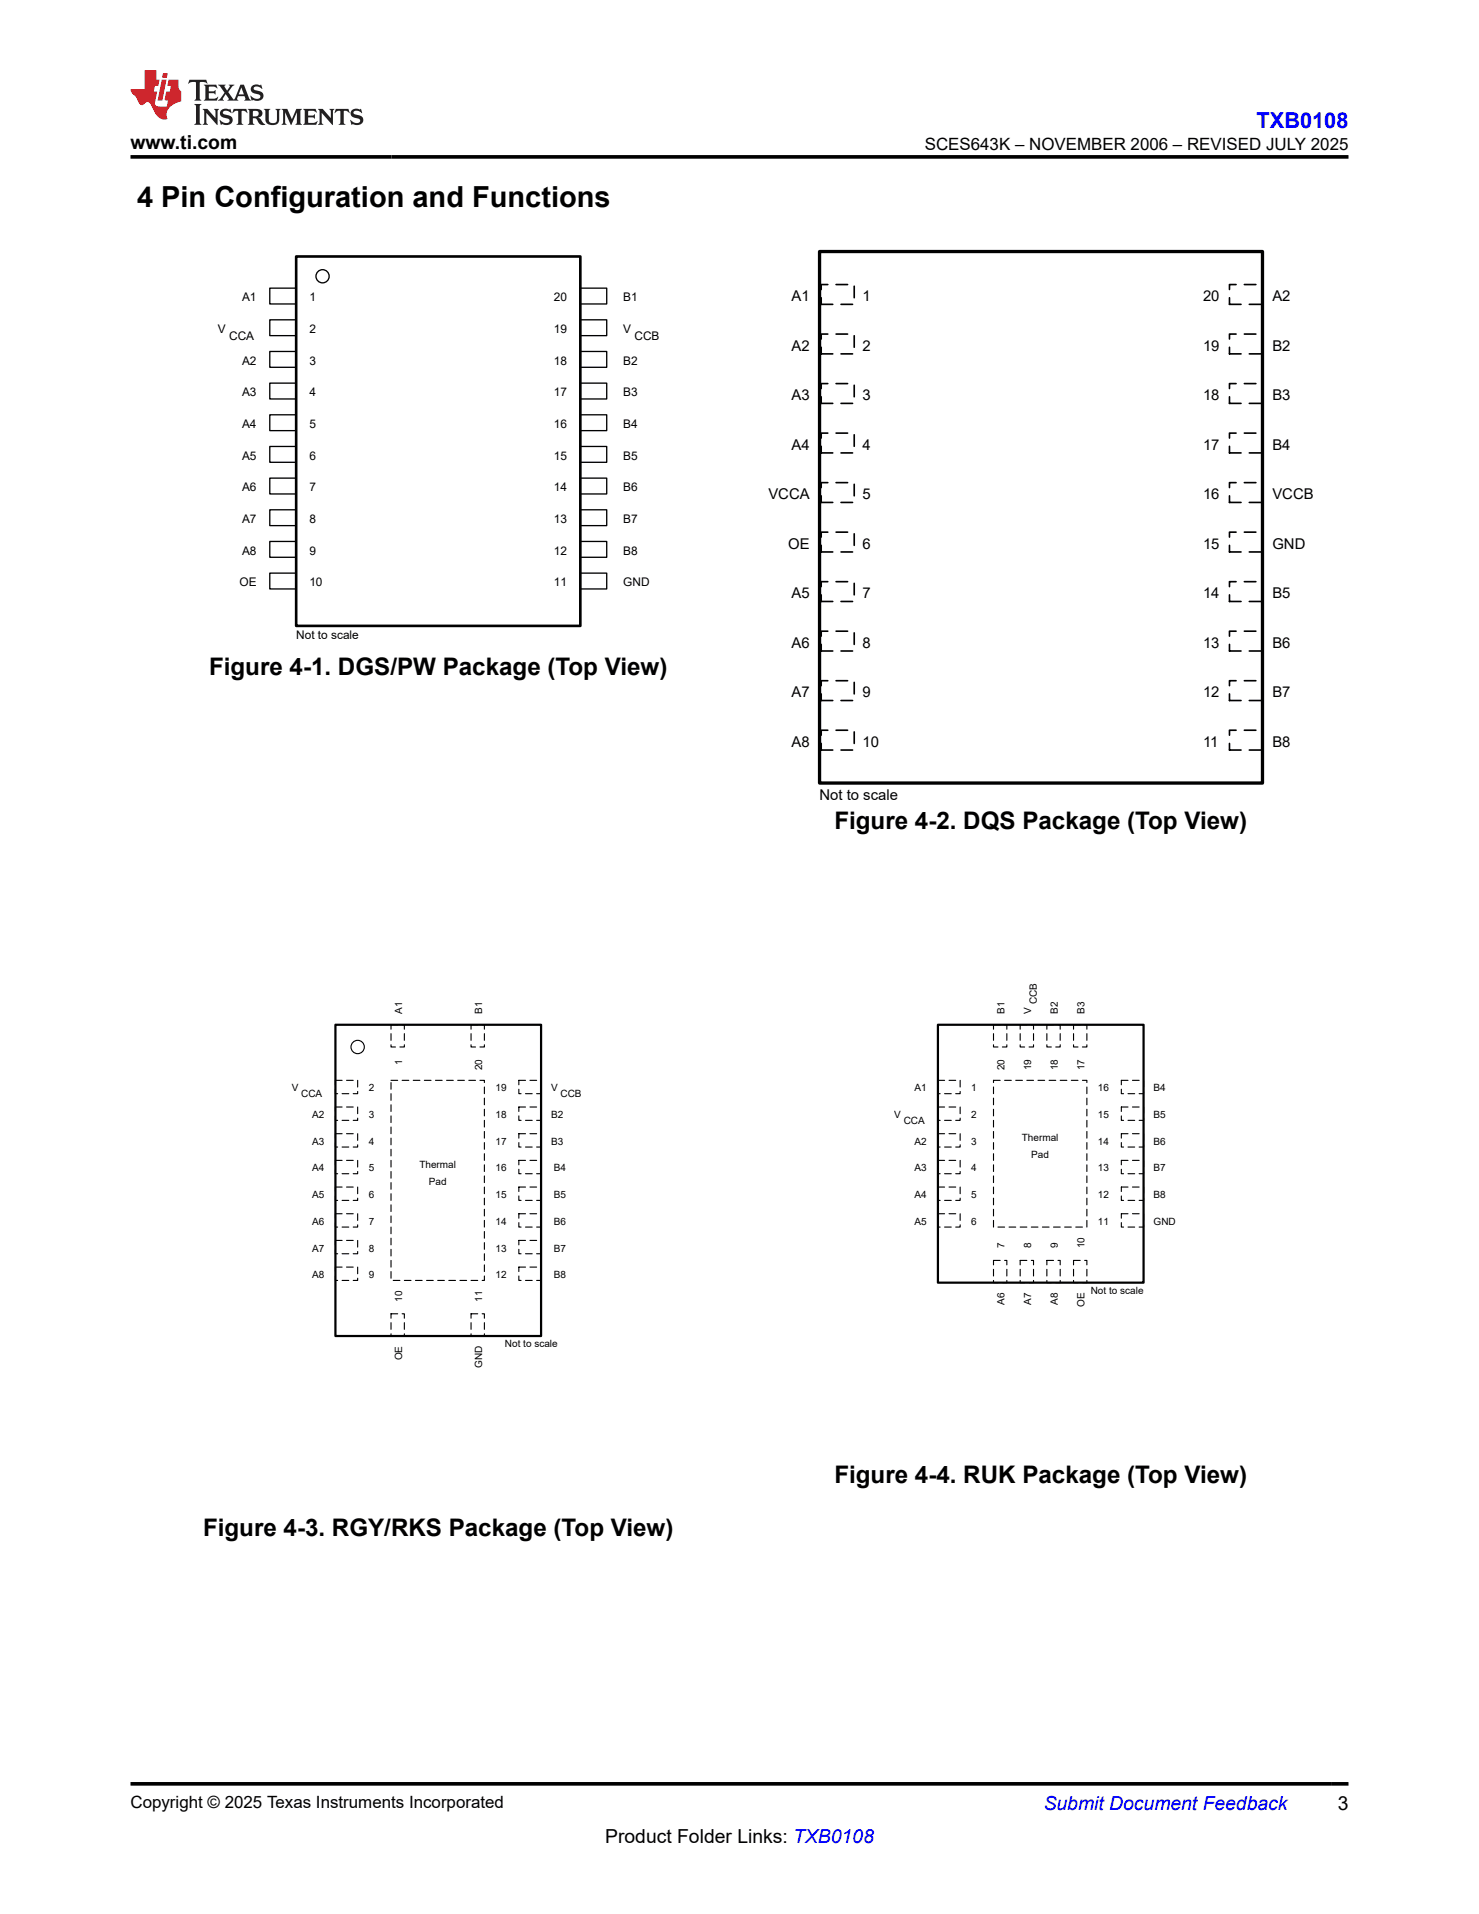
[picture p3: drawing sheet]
<svg xmlns="http://www.w3.org/2000/svg" width="216mm" height="279mm" viewBox="0 0 216 279" stroke-linecap="round" stroke-linejoin="round" font-family="sans-serif">
<path d="M39.4 42.1h3.8v2.3h-3.8z" fill="none" stroke="#000" stroke-width=".19"/>
<path d="M84.7 42.1h3.9v2.3h-3.9z" fill="#fff"/>
<path d="M84.7 42.1h3.9v2.3h-3.9z" fill="none" stroke="#000" stroke-width=".19"/>
<path d="M39.4 46.7h3.8v2.3h-3.8z" fill="#fff"/>
<path d="M39.4 46.7h3.8v2.3h-3.8z" fill="none" stroke="#000" stroke-width=".19"/>
<path d="M84.7 46.7h3.9v2.3h-3.9z" fill="#fff"/>
<path d="M84.7 46.7h3.9v2.3h-3.9z" fill="none" stroke="#000" stroke-width=".19"/>
<path d="M39.4 51.3h3.8v2.3h-3.8z" fill="#fff"/>
<path d="M39.4 51.3h3.8v2.3h-3.8z" fill="none" stroke="#000" stroke-width=".19"/>
<path d="M84.7 51.3h3.9v2.3h-3.9z" fill="#fff"/>
<path d="M84.7 51.3h3.9v2.3h-3.9z" fill="none" stroke="#000" stroke-width=".19"/>
<path d="M39.4 55.9h3.8v2.3h-3.8z" fill="#fff"/>
<path d="M39.4 55.9h3.8v2.3h-3.8z" fill="none" stroke="#000" stroke-width=".19"/>
<path d="M84.7 55.9h3.9v2.3h-3.9z" fill="#fff"/>
<path d="M84.7 55.9h3.9v2.3h-3.9z" fill="none" stroke="#000" stroke-width=".19"/>
<path d="M39.4 60.6h3.8v2.3h-3.8z" fill="#fff"/>
<path d="M39.4 60.6h3.8v2.3h-3.8z" fill="none" stroke="#000" stroke-width=".19"/>
<path d="M84.7 60.6h3.9v2.3h-3.9z" fill="#fff"/>
<path d="M84.7 60.6h3.9v2.3h-3.9z" fill="none" stroke="#000" stroke-width=".19"/>
<path d="M39.4 65.2h3.8v2.3h-3.8z" fill="#fff"/>
<path d="M39.4 65.2h3.8v2.3h-3.8z" fill="none" stroke="#000" stroke-width=".19"/>
<path d="M84.7 65.2h3.9v2.3h-3.9z" fill="#fff"/>
<path d="M84.7 65.2h3.9v2.3h-3.9z" fill="none" stroke="#000" stroke-width=".19"/>
<path d="M39.4 69.8h3.8v2.3h-3.8z" fill="#fff"/>
<path d="M39.4 69.8h3.8v2.3h-3.8z" fill="none" stroke="#000" stroke-width=".19"/>
<path d="M84.7 69.8h3.9v2.3h-3.9z" fill="#fff"/>
<path d="M84.7 69.8h3.9v2.3h-3.9z" fill="none" stroke="#000" stroke-width=".19"/>
<path d="M39.4 74.4h3.8v2.3h-3.8z" fill="#fff"/>
<path d="M39.4 74.4h3.8v2.3h-3.8z" fill="none" stroke="#000" stroke-width=".19"/>
<path d="M84.7 74.4h3.9v2.3h-3.9z" fill="#fff"/>
<path d="M84.7 74.4h3.9v2.3h-3.9z" fill="none" stroke="#000" stroke-width=".19"/>
<path d="M39.4 79h3.8v2.4h-3.8z" fill="#fff"/>
<path d="M39.4 79h3.8v2.4h-3.8z" fill="none" stroke="#000" stroke-width=".19"/>
<path d="M84.7 79h3.9v2.4h-3.9z" fill="#fff"/>
<path d="M84.7 79h3.9v2.4h-3.9z" fill="none" stroke="#000" stroke-width=".19"/>
<path d="M39.4 83.7h3.8v2.3h-3.8z" fill="#fff"/>
<path d="M39.4 83.7h3.8v2.3h-3.8z" fill="none" stroke="#000" stroke-width=".19"/>
<path d="M84.7 83.7h3.9v2.3h-3.9z" fill="#fff"/>
<g fill="none" stroke="#000" stroke-width=".19">
<path d="M84.7 83.7h3.9v2.3h-3.9z"/>
<circle cx="47.1" cy="40.3" r=".96"/>
</g>
<path d="M43.2 37.4h41.5v54h-41.5z" fill="none" stroke="#000" stroke-width=".39"/>
<path d="M119.9 41.5h4.8v2.9h-4.8z" fill-rule="evenodd" fill="#fff"/>
<path d="M119.9 41.5h4.8v2.9h-4.8z" fill="none" stroke="#000" stroke-width=".24" stroke-dasharray="1.7 1.2"/>
<path d="M179.5 41.5h4.8v2.9h-4.8z" fill-rule="evenodd" fill="#fff"/>
<path d="M179.5 41.5h4.8v2.9h-4.8z" fill="none" stroke="#000" stroke-width=".24" stroke-dasharray="1.7 1.2"/>
<path d="M119.9 48.8h4.8v2.9h-4.8z" fill-rule="evenodd" fill="#fff"/>
<path d="M119.9 48.8h4.8v2.9h-4.8z" fill="none" stroke="#000" stroke-width=".24" stroke-dasharray="1.7 1.2"/>
<path d="M179.5 48.8h4.8v2.9h-4.8z" fill-rule="evenodd" fill="#fff"/>
<path d="M179.5 48.8h4.8v2.9h-4.8z" fill="none" stroke="#000" stroke-width=".24" stroke-dasharray="1.7 1.2"/>
<path d="M119.9 56h4.8v2.9h-4.8z" fill-rule="evenodd" fill="#fff"/>
<path d="M119.9 56h4.8v2.9h-4.8z" fill="none" stroke="#000" stroke-width=".24" stroke-dasharray="1.7 1.2"/>
<path d="M179.5 56h4.8v2.9h-4.8z" fill-rule="evenodd" fill="#fff"/>
<path d="M179.5 56h4.8v2.9h-4.8z" fill="none" stroke="#000" stroke-width=".24" stroke-dasharray="1.7 1.2"/>
<path d="M119.9 63.2h4.8v2.9h-4.8z" fill-rule="evenodd" fill="#fff"/>
<path d="M119.9 63.2h4.8v2.9h-4.8z" fill="none" stroke="#000" stroke-width=".24" stroke-dasharray="1.7 1.2"/>
<path d="M179.5 63.2h4.8v2.9h-4.8z" fill-rule="evenodd" fill="#fff"/>
<path d="M179.5 63.2h4.8v2.9h-4.8z" fill="none" stroke="#000" stroke-width=".24" stroke-dasharray="1.7 1.2"/>
<path d="M119.9 70.5h4.8v2.8h-4.8z" fill-rule="evenodd" fill="#fff"/>
<path d="M119.9 70.5h4.8v2.8h-4.8z" fill="none" stroke="#000" stroke-width=".24" stroke-dasharray="1.7 1.2"/>
<path d="M179.5 70.5h4.8v2.8h-4.8z" fill-rule="evenodd" fill="#fff"/>
<path d="M179.5 70.5h4.8v2.8h-4.8z" fill="none" stroke="#000" stroke-width=".24" stroke-dasharray="1.7 1.2"/>
<path d="M119.9 77.7h4.8v2.9h-4.8z" fill-rule="evenodd" fill="#fff"/>
<path d="M119.9 77.7h4.8v2.9h-4.8z" fill="none" stroke="#000" stroke-width=".24" stroke-dasharray="1.7 1.2"/>
<path d="M179.5 77.7h4.8v2.9h-4.8z" fill-rule="evenodd" fill="#fff"/>
<path d="M179.5 77.7h4.8v2.9h-4.8z" fill="none" stroke="#000" stroke-width=".24" stroke-dasharray="1.7 1.2"/>
<path d="M119.9 84.9h4.8v2.9h-4.8z" fill-rule="evenodd" fill="#fff"/>
<path d="M119.9 84.9h4.8v2.9h-4.8z" fill="none" stroke="#000" stroke-width=".24" stroke-dasharray="1.7 1.2"/>
<path d="M179.5 84.9h4.8v2.9h-4.8z" fill-rule="evenodd" fill="#fff"/>
<path d="M179.5 84.9h4.8v2.9h-4.8z" fill="none" stroke="#000" stroke-width=".24" stroke-dasharray="1.7 1.2"/>
<path d="M119.9 92.1h4.8v2.9h-4.8z" fill-rule="evenodd" fill="#fff"/>
<path d="M119.9 92.1h4.8v2.9h-4.8z" fill="none" stroke="#000" stroke-width=".24" stroke-dasharray="1.7 1.2"/>
<path d="M179.5 92.1h4.8v2.9h-4.8z" fill-rule="evenodd" fill="#fff"/>
<path d="M179.5 92.1h4.8v2.9h-4.8z" fill="none" stroke="#000" stroke-width=".24" stroke-dasharray="1.7 1.2"/>
<path d="M119.9 99.4h4.8v2.9h-4.8z" fill-rule="evenodd" fill="#fff"/>
<path d="M119.9 99.4h4.8v2.9h-4.8z" fill="none" stroke="#000" stroke-width=".24" stroke-dasharray="1.7 1.2"/>
<path d="M179.5 99.4h4.8v2.9h-4.8z" fill-rule="evenodd" fill="#fff"/>
<path d="M179.5 99.4h4.8v2.9h-4.8z" fill="none" stroke="#000" stroke-width=".24" stroke-dasharray="1.7 1.2"/>
<path d="M119.9 106.6h4.8v2.9h-4.8z" fill-rule="evenodd" fill="#fff"/>
<path d="M119.9 106.6h4.8v2.9h-4.8z" fill="none" stroke="#000" stroke-width=".24" stroke-dasharray="1.7 1.2"/>
<path d="M179.5 106.6h4.8v2.9h-4.8z" fill-rule="evenodd" fill="#fff"/>
<path d="M179.5 106.6h4.8v2.9h-4.8z" fill="none" stroke="#000" stroke-width=".24" stroke-dasharray="1.7 1.2"/>
<path d="M119.6 36.7h64.7v77.6h-64.7z" fill="none" stroke="#000" stroke-width=".48"/>
<path d="M57.1 157.7h13.6v29.2h-13.6z" fill="none" stroke="#000" stroke-width=".16" stroke-dasharray="1 .6"/>
<path d="M49 157.7h3.2v2h-3.2z" fill="#fff"/>
<path d="M49 157.7h3.2v2h-3.2z" fill="none" stroke="#000" stroke-width=".16" stroke-dasharray="1 .6"/>
<path d="M49 161.6h3.2v1.9h-3.2z" fill="#fff"/>
<path d="M49 161.6h3.2v1.9h-3.2z" fill="none" stroke="#000" stroke-width=".16" stroke-dasharray="1 .6"/>
<path d="M49 165.5h3.2v1.9h-3.2z" fill="#fff"/>
<path d="M49 165.5h3.2v1.9h-3.2z" fill="none" stroke="#000" stroke-width=".16" stroke-dasharray="1 .6"/>
<path d="M49 169.4h3.2v1.9h-3.2z" fill="#fff"/>
<path d="M49 169.4h3.2v1.9h-3.2z" fill="none" stroke="#000" stroke-width=".16" stroke-dasharray="1 .6"/>
<path d="M49 173.3h3.2v1.9h-3.2z" fill="#fff"/>
<path d="M49 173.3h3.2v1.9h-3.2z" fill="none" stroke="#000" stroke-width=".16" stroke-dasharray="1 .6"/>
<path d="M49 177.2h3.2v1.9h-3.2z" fill="#fff"/>
<path d="M49 177.2h3.2v1.9h-3.2z" fill="none" stroke="#000" stroke-width=".16" stroke-dasharray="1 .6"/>
<path d="M49 181.1h3.2v1.9h-3.2z" fill="#fff"/>
<path d="M49 181.1h3.2v1.9h-3.2z" fill="none" stroke="#000" stroke-width=".16" stroke-dasharray="1 .6"/>
<path d="M49 185h3.2v1.9h-3.2z" fill="#fff"/>
<path d="M49 185h3.2v1.9h-3.2z" fill="none" stroke="#000" stroke-width=".16" stroke-dasharray="1 .6"/>
<path d="M57.1 191.8h1.9v3.2h-1.9z" fill="#fff"/>
<path d="M57.1 191.8h1.9v3.2h-1.9z" fill="none" stroke="#000" stroke-width=".16" stroke-dasharray="1 .6"/>
<path d="M68.8 191.8h1.9v3.2h-1.9z" fill="#fff"/>
<path d="M68.8 191.8h1.9v3.2h-1.9z" fill="none" stroke="#000" stroke-width=".16" stroke-dasharray="1 .6"/>
<path d="M75.7 185h3.3v1.9h-3.3z" fill="#fff"/>
<path d="M75.7 185h3.3v1.9h-3.3z" fill="none" stroke="#000" stroke-width=".16" stroke-dasharray="1 .6"/>
<path d="M75.7 181.1h3.3v1.9h-3.3z" fill="#fff"/>
<path d="M75.7 181.1h3.3v1.9h-3.3z" fill="none" stroke="#000" stroke-width=".16" stroke-dasharray="1 .6"/>
<path d="M75.7 177.2h3.3v1.9h-3.3z" fill="#fff"/>
<path d="M75.7 177.2h3.3v1.9h-3.3z" fill="none" stroke="#000" stroke-width=".16" stroke-dasharray="1 .6"/>
<path d="M75.7 173.3h3.3v1.9h-3.3z" fill="#fff"/>
<path d="M75.7 173.3h3.3v1.9h-3.3z" fill="none" stroke="#000" stroke-width=".16" stroke-dasharray="1 .6"/>
<path d="M75.7 169.4h3.3v1.9h-3.3z" fill="#fff"/>
<path d="M75.7 169.4h3.3v1.9h-3.3z" fill="none" stroke="#000" stroke-width=".16" stroke-dasharray="1 .6"/>
<path d="M75.7 165.5h3.3v1.9h-3.3z" fill="#fff"/>
<path d="M75.7 165.5h3.3v1.9h-3.3z" fill="none" stroke="#000" stroke-width=".16" stroke-dasharray="1 .6"/>
<path d="M75.7 161.6h3.3v1.9h-3.3z" fill="#fff"/>
<path d="M75.7 161.6h3.3v1.9h-3.3z" fill="none" stroke="#000" stroke-width=".16" stroke-dasharray="1 .6"/>
<path d="M75.7 157.7h3.3v2h-3.3z" fill="#fff"/>
<path d="M75.7 157.7h3.3v2h-3.3z" fill="none" stroke="#000" stroke-width=".16" stroke-dasharray="1 .6"/>
<path d="M68.8 149.6h1.9v3.2h-1.9z" fill="#fff"/>
<path d="M68.8 149.6h1.9v3.2h-1.9z" fill="none" stroke="#000" stroke-width=".16" stroke-dasharray="1 .6"/>
<path d="M57.1 149.6h1.9v3.2h-1.9z" fill="#fff"/>
<path d="M57.1 149.6h1.9v3.2h-1.9zM145 157.7h13.7v21.4h-13.7z" fill="none" stroke="#000" stroke-width=".16" stroke-dasharray="1 .6"/>
<circle cx="52.2" cy="152.8" r=".97" fill="none" stroke="#000" stroke-width=".16"/>
<path d="M49 149.6h30v45.4h-30z" fill="none" stroke="#000" stroke-width=".32"/>
<path d="M136.9 157.7h3.3v2h-3.3z" fill="#fff"/>
<path d="M136.9 157.7h3.3v2h-3.3z" fill="none" stroke="#000" stroke-width=".16" stroke-dasharray="1 .6"/>
<path d="M136.9 161.6h3.3v1.9h-3.3z" fill="#fff"/>
<path d="M136.9 161.6h3.3v1.9h-3.3z" fill="none" stroke="#000" stroke-width=".16" stroke-dasharray="1 .6"/>
<path d="M136.9 165.5h3.3v1.9h-3.3z" fill="#fff"/>
<path d="M136.9 165.5h3.3v1.9h-3.3z" fill="none" stroke="#000" stroke-width=".16" stroke-dasharray="1 .6"/>
<path d="M136.9 169.4h3.3v1.9h-3.3z" fill="#fff"/>
<path d="M136.9 169.4h3.3v1.9h-3.3z" fill="none" stroke="#000" stroke-width=".16" stroke-dasharray="1 .6"/>
<path d="M136.9 173.3h3.3v1.9h-3.3z" fill="#fff"/>
<path d="M136.9 173.3h3.3v1.9h-3.3z" fill="none" stroke="#000" stroke-width=".16" stroke-dasharray="1 .6"/>
<path d="M136.9 177.2h3.3v1.9h-3.3z" fill="#fff"/>
<path d="M136.9 177.2h3.3v1.9h-3.3z" fill="none" stroke="#000" stroke-width=".16" stroke-dasharray="1 .6"/>
<path d="M145 184h2v3.2h-2z" fill="#fff"/>
<path d="M145 184h2v3.2h-2z" fill="none" stroke="#000" stroke-width=".16" stroke-dasharray="1 .6"/>
<path d="M148.9 184h2v3.2h-2z" fill="#fff"/>
<path d="M148.9 184h2v3.2h-2z" fill="none" stroke="#000" stroke-width=".16" stroke-dasharray="1 .6"/>
<path d="M152.8 184h2v3.2h-2z" fill="#fff"/>
<path d="M152.8 184h2v3.2h-2z" fill="none" stroke="#000" stroke-width=".16" stroke-dasharray="1 .6"/>
<path d="M156.7 184h2v3.2h-2z" fill="#fff"/>
<path d="M156.7 184h2v3.2h-2z" fill="none" stroke="#000" stroke-width=".16" stroke-dasharray="1 .6"/>
<path d="M163.7 177.2h3.2v1.9h-3.2z" fill="#fff"/>
<path d="M163.7 177.2h3.2v1.9h-3.2z" fill="none" stroke="#000" stroke-width=".16" stroke-dasharray="1 .6"/>
<path d="M163.7 173.3h3.2v1.9h-3.2z" fill="#fff"/>
<path d="M163.7 173.3h3.2v1.9h-3.2z" fill="none" stroke="#000" stroke-width=".16" stroke-dasharray="1 .6"/>
<path d="M163.7 169.4h3.2v1.9h-3.2z" fill="#fff"/>
<path d="M163.7 169.4h3.2v1.9h-3.2z" fill="none" stroke="#000" stroke-width=".16" stroke-dasharray="1 .6"/>
<path d="M163.7 165.5h3.2v1.9h-3.2z" fill="#fff"/>
<path d="M163.7 165.5h3.2v1.9h-3.2z" fill="none" stroke="#000" stroke-width=".16" stroke-dasharray="1 .6"/>
<path d="M163.7 161.6h3.2v1.9h-3.2z" fill="#fff"/>
<path d="M163.7 161.6h3.2v1.9h-3.2z" fill="none" stroke="#000" stroke-width=".16" stroke-dasharray="1 .6"/>
<path d="M163.7 157.7h3.2v2h-3.2z" fill="#fff"/>
<path d="M163.7 157.7h3.2v2h-3.2z" fill="none" stroke="#000" stroke-width=".16" stroke-dasharray="1 .6"/>
<path d="M156.7 149.6h2v3.2h-2z" fill="#fff"/>
<path d="M156.7 149.6h2v3.2h-2z" fill="none" stroke="#000" stroke-width=".16" stroke-dasharray="1 .6"/>
<path d="M152.8 149.6h2v3.2h-2z" fill="#fff"/>
<path d="M152.8 149.6h2v3.2h-2z" fill="none" stroke="#000" stroke-width=".16" stroke-dasharray="1 .6"/>
<path d="M148.9 149.6h2v3.2h-2z" fill="#fff"/>
<path d="M148.9 149.6h2v3.2h-2z" fill="none" stroke="#000" stroke-width=".16" stroke-dasharray="1 .6"/>
<path d="M145 149.6h2v3.2h-2z" fill="#fff"/>
<path d="M145 149.6h2v3.2h-2z" fill="none" stroke="#000" stroke-width=".16" stroke-dasharray="1 .6"/>
<path d="M136.9 149.6h30v37.6h-30z" fill="none" stroke="#000" stroke-width=".32"/>
<path d="M27.7 11.6l-.2 .6a1.04 1.04 0 0 1 1.1-.2v2.3l-.2 .4h1l-.2-.4v-2.2a.65 .65 0 0 1 .9 0l.2 .1-.2-.6zM29.8 12.4l.2 .3v1.6l-.2 .4h1.9l.1-.6a1.17 1.17 0 0 1-1.3 .3v-.8h.6l.4 .2v-.7l-.4 .2h-.6v-.5l.2-.2a1.36 1.36 0 0 1 1.1 .3l-.2-.5zM31.8 12.4l1 1.1-.6 .8-.4 .4h.9l-.2-.2 .4-.8 .5 .8-.2 .2h1.6l-.2-.2 .1-.5h1l.1 .5-.1 .2h.9l-.2-.4-.8-1.9h-.5l-1 2.1-.8-1.1 .9-1h-.8l.2 .2-.5 .6-.3-.6 .1-.2zM35.2 12.8l.4 1h-.8zM36.8 12.5a.65 .65 0 0 0-.2 .7 .65 .65 0 0 0 .6 .5l.7 .1 .1 .3a.73 .73 0 0 1-1.2 0l-.3-.1 .2 .7 .2-.1h.2a.96 .96 0 0 0 1.4-.6 .7 .7 0 0 0-.7-.7l-.6-.2-.2-.2 .1-.1a1.09 1.09 0 0 1 1.2 .2l-.2-.6-.1 .1-.2-.1a1.05 1.05 0 0 0-1 .1zM28.4 15.2l.2 .4v2.2l-.2 .4h1l-.2-.4v-2.2l.2-.4zM29.6 15.9l.2 .4v1.5l-.2 .4h.8l-.3-.4v-1.3l1.7 1.8v-2l.2-.4h-.8l.2 .2 .1 1.1-1.2-1.3zM32.3 16a.65 .65 0 0 0-.2 .8 .65 .65 0 0 0 .7 .4l.6 .2 .1 .2a.73 .73 0 0 1-1.2 .1l-.3-.2 .2 .7 .2-.1 .2 .1a.96 .96 0 0 0 1.4-.7 .7 .7 0 0 0-.7-.7l-.6-.1-.2-.3 .1-.1a1.09 1.09 0 0 1 1.2 .2l-.2-.6-.1 .1-.2-.1a1.07 1.07 0 0 0-1 .1zM34.1 15.9l-.1 .6a.63 .63 0 0 1 .7-.3l.1 1.6-.1 .2-.2 .2h1l-.2-.2v-.2v-1.6a.81 .81 0 0 1 .8 .3l-.1-.6zM36.2 15.9l.2 .4v1.5l-.2 .4h.9l-.2-.2v-.7h.3a.87 .87 0 0 1 .6 .7 .64 .64 0 0 0 .9 .1l-.2-.1-.5-.7-.3-.1a.61 .61 0 0 0 .6-.6 .61 .61 0 0 0-.5-.7zM36.9 16.2h.2a.47 .47 0 0 1 .5 .1 .47 .47 0 0 1 .1 .5l-.2 .1-.6 .1zM38.5 15.9l.2 .2a2.27 2.27 0 0 0 .4 2 1.04 1.04 0 0 0 1.7-.7v-1.3l.2-.2h-.8l.2 .4v1.1a.6 .6 0 0 1-.6 .6 .6 .6 0 0 1-.6-.6v-1.1l.3-.4zM41.1 15.9l.2 .4v1.5l-.2 .4h.7l-.2-.4v-1.4l.9 1.9 .8-1.9v1.4l-.2 .4h1l-.3-.4v-1.5l.3-.4h-.8l-.7 1.5-.7-1.5zM44.3 15.9l.2 .4v1.5l-.2 .4h1.9l.1-.6a1.17 1.17 0 0 1-1.3 .3v-.8h.6l.4 .2v-.6l-.4 .2h-.6v-.6l.2-.1a1.36 1.36 0 0 1 1.1 .2l-.2-.5zM46.4 15.9l.3 .4v1.5l-.3 .4h.8l-.2-.4v-1.3l1.6 1.8v-2l.2-.4h-.7l.2 .2v1.1l-1.2-1.3zM49 15.9l-.1 .6a.63 .63 0 0 1 .8-.3v1.6v.2l-.3 .2h1l-.2-.2v-.2v-1.6a.81 .81 0 0 1 .9 .3l-.2-.6zM51.4 16a.65 .65 0 0 0-.2 .8 .65 .65 0 0 0 .6 .4l.6 .2 .2 .2a.73 .73 0 0 1-1.2 .1l-.3-.2 .2 .7 .2-.1 .1 .1a.96 .96 0 0 0 1.4-.7 .7 .7 0 0 0-.7-.7l-.6-.1-.1-.3v-.1a1.09 1.09 0 0 1 1.3 .2l-.2-.6-.2 .1-.1-.1a1.06 1.06 0 0 0-1 .1z" fill="#231f20"/>
<path d="M21.1 10.3v2.7h-2.1a1.67 1.67 0 0 0 .8 1.1l.2 .3a1.21 1.21 0 0 0 .7 1l.2-.1a.59 .59 0 0 1 .6-.4 .59 .59 0 0 1 .5 .3l.2 .4a2.42 2.42 0 0 0 1.7 1.9l.5-.1a1.76 1.76 0 0 1 1.1-2.3l1-.3v-1.5a.91 .91 0 0 1-.5-.8v-.9h-1.4l-.2 .9h.5l-.1 .9h-.5l-.2 .9v.3l.4 .1-.2 .9h-.6a.92 .92 0 0 1-1.1-.4l.3-1.8h-.5l.2-.9h.5l.2-.9h-.5v-1.3zM23.6 11.6l-.6 3.1h.7l.6-3.1zM23.8 10.7l-.1 .6h.7l.1-.6z" fill="#ed1c24"/>
<path d="M19 22.9h177.8M19 260.4h177.8" fill="none" stroke="#000" stroke-width=".53"/>
<text font-size="4.2" x="20" y="30.2">4 Pin Configuration and Functions</text>
<g font-size="3.5">
<text x="30.5" y="98.5">Figure 4-1. DGS/PW Package (Top View)</text>
<text x="121.8" y="121">Figure 4-2. DQS Package (Top View)</text>
<text x="121.8" y="216.5">Figure 4-4. RUK Package (Top View)</text>
<text x="29.6" y="224.3">Figure 4-3. RGY/RKS Package (Top View)</text>
</g>
<text font-size="3.2" fill="#00f" x="183.4" y="18.7">TXB0108</text>
<g font-size="2.8">
<text x="19" y="21.8">www.ti.com</text>
<text x="88.3" y="269">Product Folder Links: TXB0108</text>
<text x="195.3" y="264.2">3</text>
</g>
<text font-size="2.8" fill="#00f" x="152.4" y="264.2">Submit Document Feedback</text>
<g font-size="2.5">
<text x="135" y="21.9">SCES643K – NOVEMBER 2006 – REVISED JULY 2025</text>
<text x="19" y="263.9">Copyright © 2025 Texas Instruments Incorporated</text>
</g>
<g font-size="2.2">
<text x="115.5" y="43.9">A1</text>
<text x="125.9" y="43.9">1</text>
<text x="175.6" y="43.9">20</text>
<text x="185.7" y="43.9">A2</text>
<text x="115.5" y="51.2">A2</text>
<text x="125.9" y="51.2">2</text>
<text x="175.6" y="51.2">19</text>
<text x="185.7" y="51.2">B2</text>
<text x="115.5" y="58.4">A3</text>
<text x="125.9" y="58.4">3</text>
<text x="175.6" y="58.4">18</text>
<text x="185.7" y="58.4">B3</text>
<text x="115.5" y="65.6">A4</text>
<text x="125.9" y="65.6">4</text>
<text x="175.6" y="65.6">17</text>
<text x="185.7" y="65.6">B4</text>
<text x="112.2" y="72.9">VCCA</text>
<text x="125.9" y="72.9">5</text>
<text x="175.6" y="72.9">16</text>
<text x="185.7" y="72.9">VCCB</text>
<text x="115.1" y="80.1">OE</text>
<text x="125.9" y="80.1">6</text>
<text x="175.6" y="80.1">15</text>
<text x="185.7" y="80.1">GND</text>
<text x="115.5" y="87.3">A5</text>
<text x="125.9" y="87.3">7</text>
<text x="175.6" y="87.3">14</text>
<text x="185.7" y="87.3">B5</text>
<text x="115.5" y="94.5">A6</text>
<text x="125.9" y="94.5">8</text>
<text x="175.6" y="94.5">13</text>
<text x="185.7" y="94.5">B6</text>
<text x="115.5" y="101.8">A7</text>
<text x="125.9" y="101.8">9</text>
<text x="175.6" y="101.8">12</text>
<text x="185.7" y="101.8">B7</text>
<text x="115.5" y="109">A8</text>
<text x="125.9" y="109">10</text>
<text x="175.6" y="109">11</text>
<text x="185.7" y="109">B8</text>
<text x="119.6" y="116.7">Not to scale</text>
</g>
<g font-size="1.7">
<text x="35.3" y="44">A1</text>
<text x="45.2" y="44">1</text>
<text x="80.9" y="44">20</text>
<text x="91" y="44">B1</text>
<text x="31.8" y="48.6">V</text>
<text x="33.4" y="49.6">CCA</text>
<text x="35.3" y="53.2">A2</text>
<text x="45.2" y="48.6">2</text>
<text x="45.2" y="53.2">3</text>
<text x="80.9" y="48.6">19</text>
<text x="80.9" y="53.2">18</text>
<text x="91" y="48.6">V</text>
<text x="91" y="53.2">B2</text>
<text x="92.6" y="49.6">CCB</text>
<text x="35.3" y="57.9">A3</text>
<text x="45.2" y="57.9">4</text>
<text x="80.9" y="57.9">17</text>
<text x="91" y="57.9">B3</text>
<text x="35.3" y="62.5">A4</text>
<text x="45.2" y="62.5">5</text>
<text x="80.9" y="62.5">16</text>
<text x="91" y="62.5">B4</text>
<text x="35.3" y="67.1">A5</text>
<text x="35.3" y="71.7">A6</text>
<text x="45.2" y="67.1">6</text>
<text x="45.2" y="71.7">7</text>
<text x="80.9" y="67.1">15</text>
<text x="80.9" y="71.7">14</text>
<text x="91" y="67.1">B5</text>
<text x="91" y="71.7">B6</text>
<text x="35.3" y="76.3">A7</text>
<text x="45.2" y="76.3">8</text>
<text x="80.9" y="76.3">13</text>
<text x="91" y="76.3">B7</text>
<text x="35.3" y="81">A8</text>
<text x="45.2" y="81">9</text>
<text x="80.9" y="81">12</text>
<text x="91" y="81">B8</text>
<text x="35" y="85.6">OE</text>
<text x="45.2" y="85.6">10</text>
<text x="80.9" y="85.6">11</text>
<text x="91" y="85.6">GND</text>
<text x="43.2" y="93.3">Not to scale</text>
</g>
<g font-size="1.5">
<text x="58.7" y="148" transform="rotate(-90 58.7 148)">A1</text>
<text x="70.4" y="148" transform="rotate(-90 70.4 148)">B1</text>
<text x="146.7" y="148" transform="rotate(-90 146.7 148)">B1</text>
<text x="150.5" y="148" transform="rotate(-90 150.5 148)">V</text>
<text x="151.4" y="146.6" transform="rotate(-90 151.4 146.6)">CCB</text>
<text x="154.4" y="148" transform="rotate(-90 154.4 148)">B2</text>
<text x="158.3" y="148" transform="rotate(-90 158.3 148)">B3</text>
<text x="58.7" y="155.4" transform="rotate(-90 58.7 155.4)">1</text>
<text x="42.6" y="159.3">V</text>
<text x="44" y="160.1">CCA</text>
<text x="53.8" y="159.3">2</text>
<text x="70.4" y="156.2" transform="rotate(-90 70.4 156.2)">20</text>
<text x="72.3" y="159.3">19</text>
<text x="80.4" y="159.3">V</text>
<text x="81.8" y="160.1">CCB</text>
<text x="133.5" y="159.3">A1</text>
<text x="141.8" y="159.3">1</text>
<text x="146.7" y="156.2" transform="rotate(-90 146.7 156.2)">20</text>
<text x="150.5" y="156.2" transform="rotate(-90 150.5 156.2)">19</text>
<text x="154.4" y="156.2" transform="rotate(-90 154.4 156.2)">18</text>
<text x="158.3" y="156.2" transform="rotate(-90 158.3 156.2)">17</text>
<text x="160.3" y="159.3">16</text>
<text x="168.4" y="159.3">B4</text>
<text x="45.6" y="163.2">A2</text>
<text x="45.6" y="167.1">A3</text>
<text x="53.8" y="163.2">3</text>
<text x="53.8" y="167.1">4</text>
<text x="72.3" y="167.1">17</text>
<text x="72.3" y="163.2">18</text>
<text x="80.4" y="167.1">B3</text>
<text x="80.4" y="163.2">B2</text>
<text x="130.5" y="163.2">V</text>
<text x="131.9" y="164">CCA</text>
<text x="133.5" y="167.1">A2</text>
<text x="141.8" y="163.2">2</text>
<text x="141.8" y="167.1">3</text>
<text x="149.2" y="166.6">Thermal</text>
<text x="160.3" y="167.1">14</text>
<text x="160.3" y="163.2">15</text>
<text x="168.4" y="167.1">B6</text>
<text x="168.4" y="163.2">B5</text>
<text x="45.6" y="171">A4</text>
<text x="53.8" y="171">5</text>
<text x="61.2" y="170.5">Thermal</text>
<text x="62.6" y="173">Pad</text>
<text x="72.3" y="171">16</text>
<text x="80.9" y="171">B4</text>
<text x="133.5" y="171">A3</text>
<text x="141.8" y="171">4</text>
<text x="150.5" y="169.1">Pad</text>
<text x="160.3" y="171">13</text>
<text x="168.4" y="171">B7</text>
<text x="45.6" y="174.9">A5</text>
<text x="45.6" y="178.8">A6</text>
<text x="53.8" y="174.9">6</text>
<text x="53.8" y="178.8">7</text>
<text x="72.3" y="178.8">14</text>
<text x="72.3" y="174.9">15</text>
<text x="80.9" y="178.8">B6</text>
<text x="80.9" y="174.9">B5</text>
<text x="133.5" y="174.9">A4</text>
<text x="133.5" y="178.8">A5</text>
<text x="141.8" y="174.9">5</text>
<text x="141.8" y="178.8">6</text>
<text x="160.3" y="178.8">11</text>
<text x="160.3" y="174.9">12</text>
<text x="168.4" y="178.8">GND</text>
<text x="168.4" y="174.9">B8</text>
<text x="45.6" y="182.7">A7</text>
<text x="53.8" y="182.7">8</text>
<text x="72.3" y="182.7">13</text>
<text x="80.9" y="182.7">B7</text>
<text x="146.7" y="182.2" transform="rotate(-90 146.7 182.2)">7</text>
<text x="150.5" y="182.2" transform="rotate(-90 150.5 182.2)">8</text>
<text x="154.4" y="182.2" transform="rotate(-90 154.4 182.2)">9</text>
<text x="158.3" y="182.2" transform="rotate(-90 158.3 182.2)">10</text>
<text x="45.6" y="186.6">A8</text>
<text x="53.8" y="186.6">9</text>
<text x="58.7" y="190" transform="rotate(-90 58.7 190)">10</text>
<text x="70.4" y="190" transform="rotate(-90 70.4 190)">11</text>
<text x="72.3" y="186.6">12</text>
<text x="80.9" y="186.6">B8</text>
<text x="146.7" y="190.5" transform="rotate(-90 146.7 190.5)">A6</text>
<text x="150.5" y="190.5" transform="rotate(-90 150.5 190.5)">A7</text>
<text x="154.4" y="190.5" transform="rotate(-90 154.4 190.5)">A8</text>
<text x="158.3" y="190.8" transform="rotate(-90 158.3 190.8)">OE</text>
<text x="159.2" y="188.9">Not to scale</text>
<text x="73.7" y="196.7">Not to scale</text>
<text x="58.7" y="198.6" transform="rotate(-90 58.7 198.6)">OE</text>
<text x="70.4" y="199.7" transform="rotate(-90 70.4 199.7)">GND</text>
</g>
</svg>
